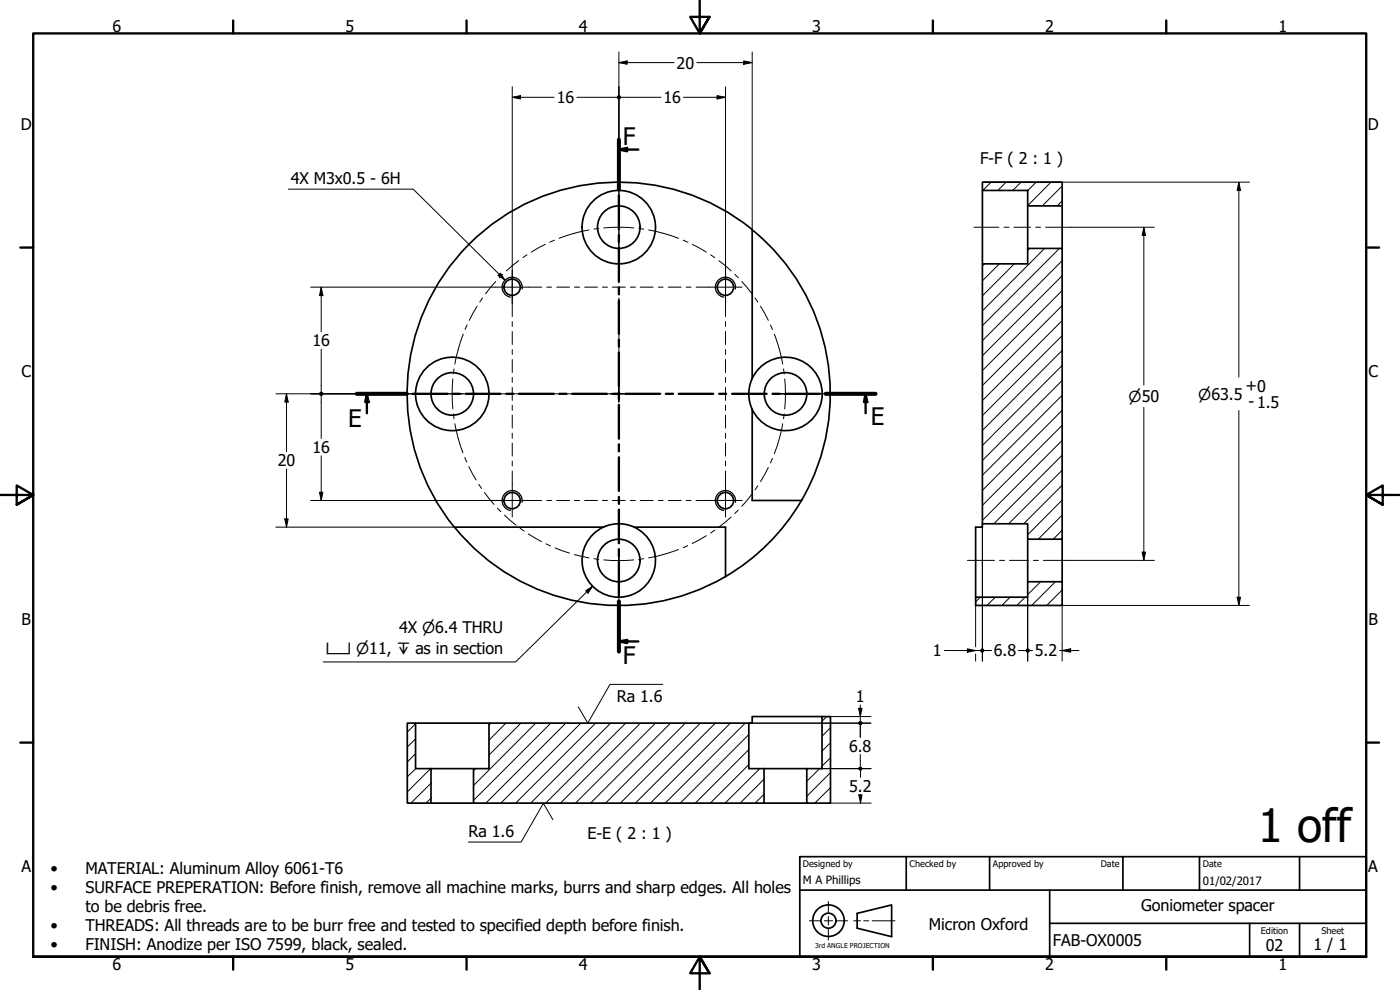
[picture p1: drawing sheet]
<svg xmlns="http://www.w3.org/2000/svg" width="420mm" height="297mm" viewBox="0 0 420 297" stroke-linecap="round" stroke-linejoin="round" font-family="sans-serif">
<!-- layer: Hatch (ISO) -->
<g fill="none" stroke="#000" stroke-width=".3">
<path d="M297.4 54.7l-2.4 2.4M301.9 54.7l-2.4 2.4M306.5 54.7l-2.6 2.4M311 54.7l-2.6 2.5M315.4 54.7l-7 7M318.8 55.8l-6 6M295.4 79.2l-.6 .5M299.9 79.2l-5.1 5.1M304.4 79.2l-9.6 9.6M309 74.5l-.6 .7M313.5 74.5l-18.7 18.8M317.9 74.5l-23.1 23.2"/>
<path d="M318.8 78.2l-24 24M318.8 60.2l-1.5 1.6M318.8 96.2l-24 24M318.8 91.7l-24 24M318.8 87.2l-24 24M318.8 82.7l-24 24M318.8 118.6l-24 24M318.8 114.2l-24 24M318.8 109.7l-24 24M318.8 105.1l-24 24M318.8 100.7l-24 24M318.8 136.6l-20.5 20.5"/>
<path d="M318.8 132.1l-24 24M318.8 127.6l-24 24M318.8 123.1l-24 24M318.8 159.1l-2.7 2.7M318.8 154.5l-7.2 7.3M318.8 150l-10.4 10.5M318.8 145.6l-11.6 11.5M318.8 141.1l-16.1 16M294.2 179.2l-1.4 1.4M298.7 179.2l-2.5 2.5M303.1 179.2l-2.4 2.5M307.7 179.2l-2.5 2.5"/>
<path d="M312.3 174.5l-3.9 3.9M316.7 174.5l-7.1 7.2M318.8 177l-4.7 4.7M318.8 181.5l-.2 .2M124.7 217.2l-2.5 2.4M147.3 217l-.6 .6M151.8 217l-5.1 5.1M156.3 217l-9.6 9.6M160.8 217l-18.7 18.7M165.3 217l-23.2 23.1M169.8 217l-24 24M174.3 217l-24 24"/>
<path d="M178.8 217l-24.1 24M183.3 217l-24 24M187.8 217l-24 24M192.2 217l-24 24M196.7 217l-24 24M201.2 217l-24 24M205.7 217l-24 24M210.2 217l-24 24M214.7 217l-24 24M219.2 217l-24 24M223.6 217l-24 24M248.1 215l-1.4 1.4"/>
<path d="M249.2 218.4l-2.5 2.5M124.7 226.1l-2.5 2.5M124.7 221.7l-2.5 2.4M124.8 230.6l-2.6 2.5M129.2 230.6l-7 7M129.3 239.5l-1.5 1.5M129.3 235l-6 6M142.7 230.6l-.6 .6M224.7 229.4l-11.5 11.6M224.7 224.9l-16 16.1M224.7 220.4l-20.5 20.6M228 230.6l-10.4 10.4"/>
<path d="M229.3 238.3l-2.7 2.7M229.3 233.8l-7.2 7.2M246 230.6l-3.9 3.8M249.2 236.3l-4.7 4.7M249.2 231.8l-7.1 7.1M249.2 227.4l-2.5 2.5M249.2 222.9l-2.5 2.4M249.2 240.8l-.2 .2"/>
</g>
<!-- layer: Visible (ISO) -->
<g fill="none" stroke="#000" stroke-width=".51">
<path d="M294.8 54.7h24v7.1h-10.4v-4.7h-13.6zM294.8 57.1v22.1M225.7 68.9a63.5 63.5 0 0 1 4.9 94.2 63.5 63.5 0 0 1-94.2-4.9h44.8M225.7 68.8a63.5 63.5 0 0 0-84.9 4.5 63.5 63.5 0 0 0-4.4 84.9M225.7 68.8v44.8M294.8 79.2h13.6v-4.7h10.4v87.3h-10.4v-4.7h-13.6zM308.4 61.8v12.7M318.8 61.8v12.7M225.7 113.6a11 11 0 0 0 0 9.2M225.7 113.6a11 11 0 0 1 16.9-4.1 11 11 0 0 1 0 17.3 11 11 0 0 1-16.9-4M225.7 122.7v27.5h14.9M190.3 158.2h27.4v14.8"/>
<path d="M294.8 157.1v1.1h-2v21M292.8 179.2h15.6v-4.7h10.4v7.2h-26zM308.4 161.8v12.7M318.8 161.8v12.7M122.2 217h2.5v13.6h4.6v10.4h-7.1zM124.7 217h22M146.7 217h78v13.6h4.6v10.4h-87.2v-10.4h4.6zM246.7 215h2.5v26h-7.1v-10.4h4.6zM246.7 215h-21v2h-1M129.3 230.6h12.8M229.3 230.6h12.8M129.3 241h12.8"/>
<path d="M229.3 241h12.8"/>
<circle cx="185.7" cy="68.2" r="6.4"/>
<circle cx="185.7" cy="68.2" r="11"/>
<circle cx="153.7" cy="86.2" r="2.44"/>
<circle cx="217.7" cy="86.2" r="2.44"/>
<circle cx="135.7" cy="118.2" r="6.4"/>
<circle cx="135.7" cy="118.2" r="11"/>
<circle cx="235.7" cy="118.2" r="6.4"/>
<circle cx="153.7" cy="150.2" r="2.44"/>
<circle cx="217.7" cy="150.2" r="2.44"/>
<circle cx="185.7" cy="168.2" r="6.4"/>
<circle cx="185.7" cy="168.2" r="11"/>
</g>
<!-- layer: Visible Narrow (ISO) -->
<path d="M156.7 86.7a3 3 0 0 0-2.5-3.5 3 3 0 0 0-3.5 2.5 3 3 0 0 0 2.5 3.5M220.7 86.7a3 3 0 0 0-2.5-3.5 3 3 0 0 0-3.5 2.5 3 3 0 0 0 2.5 3.5M156.7 150.7a3 3 0 0 0-2.5-3.5 3 3 0 0 0-3.5 2.5 3 3 0 0 0 2.5 3.5M220.7 150.7a3 3 0 0 0-2.5-3.5 3 3 0 0 0-3.5 2.5 3 3 0 0 0 2.5 3.5" fill="none" stroke="#000" stroke-width=".38"/>
<!-- layer: Section Line (ISO) -->
<g fill="none" stroke="#000" stroke-width=".7">
<path d="M185.7 44.9l2.5-.5v1zM185.7 41.9v15M185.7 58.7v10.1M185.7 44.9h5.9M185.7 70.5v2.1M185.7 74.3v10.1M185.7 86.2v2.1M185.7 90.1v10.1M107.1 118.2h15M110.1 118.2l.5 2.4h-1zM110.1 118.2v5.8M123.8 118.2h10.4"/>
<path d="M136 118.2h2M139.8 118.2h10.4M152 118.2h2.1M155.8 118.2h10.4M167.9 118.2h2.1M171.8 118.2h10.3M183.9 118.2h2.1M185.7 101.9v2.1M185.7 105.8v10.1M185.7 117.7v2M187.8 118.2h10.3M199.8 118.2h2.2"/>
<path d="M203.7 118.2h10.4M215.8 118.2h2.1M219.7 118.2h10.4M231.8 118.2h2.1M235.6 118.2h10.5M247.8 118.2h15M259.8 118.2l.5 2.4h-1zM259.8 118.2v5.8M185.7 121.5v10.1M185.7 133.3v2.1M185.7 137.2v10.1M185.7 149.1v2.1"/>
<path d="M185.7 152.9v10.1M185.7 164.8v2.1M185.7 168.6v10.1M185.7 192.5l2.5-.5v1zM185.7 180.5v15M185.7 192.5h5.9"/>
</g>
<path d="M185.7 41.9v15M107.1 118.2h15M247.8 118.2h15M185.7 180.5v15" fill="none" stroke="#000" stroke-width="1.2"/>
<g fill="#000">
<path d="M185.7 44.9l2.5-.5v1z" fill-rule="evenodd"/>
<path d="M110.1 118.2l.5 2.4h-1z" fill-rule="evenodd"/>
<path d="M259.8 118.2l.5 2.4h-1z" fill-rule="evenodd"/>
<path d="M185.7 192.5l2.5-.5v1z" fill-rule="evenodd"/>
</g>
<!-- layer: Border (ISO) -->
<g fill="none" stroke="#000" stroke-width=".7">
<path d="M70 6.1v3.9M140 6.1v3.9M210 0v10l-2.9-4.9h5.8l-2.9 4.9 2.9-4.9M280 6.1v3.9M350 6.1v3.9M6.1 74.3h3.9M410 74.3h3.9M0 148.5h10l-5-2.8v5.7l5-2.9-5 2.9M420 148.5h-10l5-2.8v5.7l-5-2.9 5 2.9M6.1 222.8h3.9M410 222.8h3.9M10 287.1v-277.1h400v277.1h-400h400"/>
<path d="M70 287.1v3.8M140 287.1v3.8M212.9 292l-2.9-4.9 2.9 4.9h-5.8l2.9-4.9v9.9M280 287.1v3.8M350 287.1v3.8"/>
</g>
<!-- layer: Sketch Geometry (ANSI) -->
<path d="M242.9 276.3h3.2M247.4 276.3h2.5M248.6 270.5v3.3M248.6 275v2.5M248.6 278.8v3.3M251.1 276.3h3.3M256.2 276.3h2.1M259.2 276.3h1.5M261.7 276.3h6.9" fill="none" stroke="#000" stroke-width=".3"/>
<g fill="none" stroke="#000" stroke-width=".51">
<path d="M257.2 274.1l10.4-2.6v9.5l-10.4-2.5z"/>
<circle cx="248.6" cy="276.2" r="4.7"/>
<circle cx="248.6" cy="276.2" r="2.25"/>
</g>
<!-- layer: Title (ISO) -->
<path d="M240 257h170v30.1h-170zM272 257v10.1M297 257v10.1M337 257v10.1M360 257v10.1M390 257v10.1M240 267.1h170M315 277h95M315 267.1v20M375 277v10.1M390 277v10.1" fill="none" stroke="#000" stroke-width=".51"/>
<!-- layer: Centerline (ISO) -->
<g fill="none" stroke="#000" stroke-width=".3">
<path d="M155.7 78.2l-3.7 3.1M158.2 76.5l-1.3 .8M163.7 73.3l-4.3 2.4M166.4 72.1l-1.4 .6M176.8 69l-4.4 1-4.6 1.5M179.7 68.5l-1.5 .2M181.2 68.4l4.5-.2 4.5 .2M191.7 68.5l1.5 .2M194.7 69l4.3 1 4.6 1.5M205 72.1l1.4 .6M207.8 73.3l4.2 2.4M213.3 76.5l1.2 .8"/>
<path d="M215.7 78.2l3.7 3.1M292.3 68.2h7.5M301.3 68.2h1.5M304.3 68.2h5M310.8 68.2h1.5M313.8 68.2h7.5M140.2 97.5l-.6 1.4M143.2 91.9l-2.4 4.2M144.8 89.4l-.8 1.2M148.8 86.2h13.8M148.8 84.5l-3.1 3.7M150.9 82.3l-1.1 1.1"/>
<path d="M153.7 81.2v13.8M153.7 96.5v1.5M153.7 99.5v3.9M164.1 86.2h1.4M167.1 86.2h3.8M172.4 86.2h1.5M175.5 86.2h3.8M180.8 86.2h1.5M183.8 86.2h3.8M189.2 86.2h1.5M192.2 86.2h3.8M197.5 86.2h1.5"/>
<path d="M200.5 86.2h3.9M205.9 86.2h1.5M208.9 86.2h13.8M217.7 81.2v13.8M217.7 96.5v1.5M217.7 99.5v3.9M220.5 82.3l1.1 1.1M222.6 84.5l3.1 3.7M226.6 89.4l.8 1.2M228.2 91.9l2.4 4.2M231.2 97.5l.6 1.4M135.9 113.7l-.2 4.5 .2 4.5"/>
<path d="M136.3 110.7l-.2 1.5M139 100.3l-1.5 4.5-1 4.4M153.7 104.9v1.4M153.7 107.9v3.8M153.7 113.2v1.5M153.7 116.3v3.8M217.7 104.9v1.4M217.7 107.9v3.8M217.7 113.2v1.5M217.7 116.3v3.8M232.4 100.3l1.5 4.6 1 4.3M235.2 110.7l.2 1.5"/>
<path d="M235.5 113.7l.2 4.5-.2 4.5M136.1 124.2l.2 1.5M136.5 127.1l1 4.4 1.4 4.4M139.5 137.3l.6 1.3M153.7 121.6v1.5M153.7 124.6v3.8M153.7 130v1.5M153.7 133v3.8M153.7 138.4v1.4M217.7 121.6v1.5M217.7 124.6v3.8M217.7 130v1.5"/>
<path d="M217.7 133v3.8M217.7 138.4v1.4M231.8 137.5l-.6 1.4M234.9 127.2l-1 4.3-1.5 4.6M235.4 124.2l-.3 1.5M140.7 140l2.2 4M143.7 145.3l.8 1.3M145.4 147.8l2.9 3.5M148.8 150.2h13.8M149.3 152.5l1 1M151.4 154.6l3.5 3M153.7 141.3v13.8"/>
<path d="M156.1 158.5l1.2 .8M164.1 150.2h1.4M167.1 150.2h3.8M172.4 150.2h1.5M175.5 150.2h3.8M180.8 150.2h1.5M183.8 150.2h3.8M189.2 150.2h1.5M192.2 150.2h3.8M197.5 150.2h1.5M200.5 150.2h3.9M205.9 150.2h1.5"/>
<path d="M208.9 150.2h13.8M214.5 159.1l-1.2 .8M217.7 141.3v13.8M219.4 155.1l-3.7 3.1M221.6 153l-1.1 1.1M225.7 148.2l-3.1 3.7M227.4 145.8l-.8 1.2M230.6 140.3l-2.4 4.2M158.5 160.2l4 2.3M163.8 163.2l1.4 .6M166.6 164.4l4.3 1.6M172.4 166.4l4.3 1"/>
<path d="M178.2 167.6l1.5 .2M181.2 168l4.5 .2 4.5-.2M193.2 167.6l-1.5 .2M203.6 164.9l-4.6 1.5-4.3 1M206.4 163.7l-1.4 .6M212 160.7l-4.2 2.4M290.3 168.1h8.1M300 168.1h1.5M303 168.1h5.6M310.1 168.1h1.6M313.1 168.1h8.2"/>
</g>
<!-- layer: Center Mark (ISO) -->
<g fill="none" stroke="#000" stroke-width=".3">
<path d="M185.7 52.2v32.7M153.7 81.2v9.9M185.7 89.4v28.8v-2.5M185.7 86.4v1.5M217.7 81.2v9.9M119.7 118.2h32.8M154 118.2h1.4M157 118.2h28.7h-2.5M188.2 118.2h-2.5h2.5M233.2 118.2h2.5h-2.5M238.3 118.2h-2.6h3.3M240.5 118.2h1.5"/>
<path d="M243.5 118.2h5.7M185.7 120.6v-2.4v2.4M148.8 150.2h9.9M212.8 150.2h9.9M185.7 165.7v2.4v-2.4M185.7 170.7v-2.6v3.3M185.7 172.9v1.5M185.7 175.9v5.8"/>
</g>
<!-- layer: Dimension (ISO) -->
<g fill="none" stroke="#000" stroke-width=".3">
<path d="M185.7 18.8l2.5-.5v1zM185.7 15.6v36.6M185.7 18.8h16.6M209.1 18.8h16.6M223.2 18.3l2.5 .5-2.5 .5zM225.7 15.6v53.2M153.7 29.2l2.5-.5v1zM153.7 29.2h12.6M153.7 26v55.2M173.1 29.2h12M186.4 29.2h12M205.1 29.2h12.6"/>
<path d="M215.2 28.7l2.5 .5-2.5 .5zM217.7 26v55.2M294.8 54.7h80.2M371.8 54.7l.5 2.4h-1zM371.8 54.7v58.4M321.3 68.2h25.2M343.3 68.2l.5 2.5h-1zM343.3 68.2v47.4M93.2 86.2h55.6M96.4 86.2l.5 2.5h-1zM96.4 86.2v13.4M82.8 118.2h36.9"/>
<path d="M86 118.2l.5 2.4h-1zM86 118.2v17.4M96.4 104.8v12.7M96.4 118.8v12.8M96.4 136.8v13.4M343.3 122.2v45.9M371.8 123.2v58.5M82.8 158.2h53.6M85.5 155.7h1l-.5 2.5zM86 140.8v17.4M93.2 150.2h55.6M95.9 147.7h1l-.5 2.5z"/>
<path d="M294.8 157.1v11M292.8 179.2v14.8M294.8 168.3v30.1M308.4 179.2v19.2M321.3 168.1h25.2M342.8 165.7h1l-.5 2.4zM371.3 179.2h1l-.5 2.5zM283.4 195.2h6.9M289.8 195.2h7.7M290.3 194.7l2.5 .5-2.5 .5zM292.8 196.3v2.1M294.8 181.7h80.2"/>
<path d="M305.7 195.2h4.1M318 195.2h5.8M318.8 195.2l2.5-.5v1zM318.8 181.7v16.7M224.7 217h36.7M246.7 215h14.7M257.7 212.5h1l-.5 2.5zM258.2 211.5v5.5M258.2 217.6v3.6M246.7 230.6h14.7M257.7 238.5h1l-.4 2.5zM258.2 226.4v3.6"/>
<path d="M258.3 231.2v2M258.3 238.4v2.6M249.2 241h12.2"/>
</g>
<g fill="#000">
<path d="M185.7 18.8l2.5-.5v1z" fill-rule="evenodd"/>
<path d="M223.2 18.3l2.5 .5-2.5 .5z" fill-rule="evenodd"/>
<path d="M153.7 29.2l2.5-.5v1z" fill-rule="evenodd"/>
<path d="M215.2 28.7l2.5 .5-2.5 .5z" fill-rule="evenodd"/>
<path d="M371.8 54.7l.5 2.4h-1z" fill-rule="evenodd"/>
<path d="M343.3 68.2l.5 2.5h-1z" fill-rule="evenodd"/>
<path d="M96.4 86.2l.5 2.5h-1z" fill-rule="evenodd"/>
<path d="M86 118.2l.5 2.4h-1z" fill-rule="evenodd"/>
<path d="M85.5 155.7h1l-.5 2.5z" fill-rule="evenodd"/>
<path d="M95.9 147.7h1l-.5 2.5z" fill-rule="evenodd"/>
<path d="M342.8 165.7h1l-.5 2.4z" fill-rule="evenodd"/>
<path d="M371.3 179.2h1l-.5 2.5z" fill-rule="evenodd"/>
<path d="M290.3 194.7l2.5 .5-2.5 .5z" fill-rule="evenodd"/>
<path d="M318.8 195.2l2.5-.5v1z" fill-rule="evenodd"/>
<path d="M257.7 212.5h1l-.5 2.5z" fill-rule="evenodd"/>
<path d="M257.7 238.5h1l-.4 2.5z" fill-rule="evenodd"/>
<circle cx="185.7" cy="29.2" r=".63"/>
<circle cx="96.4" cy="118.2" r=".63"/>
<circle cx="294.8" cy="195.2" r=".62"/>
<circle cx="294.8" cy="195.2" r=".61"/>
<circle cx="308.4" cy="195.2" r=".63"/>
<circle cx="258.2" cy="217" r=".62"/>
<circle cx="258.2" cy="230.6" r=".63"/>
<circle cx="258.2" cy="230.6" r=".62"/>
</g>
<!-- layer: Symbol (ISO) -->
<path d="M86.6 56.8h37.4l27.6 27.3M149.5 82.7l.7-.7 1.4 2.1zM175.8 177.3l2.1-1.4-1.4 2.1zM177.9 175.9l-23.2 22.7h-57.7M198.9 205.3h-15.8l-6.7 11.7-2.9-4.9M165.9 245.9l-2.8-4.9-6.7 11.7h-15.8" fill="none" stroke="#000" stroke-width=".3"/>
<g fill="#000">
<path d="M149.5 82.7l.7-.7 1.4 2.1z" fill-rule="evenodd"/>
<path d="M175.8 177.3l2.1-1.4-1.4 2.1z" fill-rule="evenodd"/>
</g>
<text font-size="13.8" x="377.4" y="252.5">1 off</text>
<g font-size="7.2">
<text x="186.9" y="43.4">F</text>
<text x="104.5" y="128.1">E</text>
<text x="261.3" y="127.6">E</text>
<text x="186.9" y="199.2">F</text>
</g>
<g font-size="4.8">
<text x="33.7" y="9.6">6</text>
<text x="103.7" y="9.6">5</text>
<text x="173.7" y="9.6">4</text>
<text x="243.7" y="9.6">3</text>
<text x="313.7" y="9.6">2</text>
<text x="383.7" y="9.6">1</text>
<text x="203.1" y="20.6">20</text>
<text x="167.1" y="31">16</text>
<text x="199.1" y="31">16</text>
<text x="6.2" y="38.9">D</text>
<text x="410.5" y="38.9">D</text>
<text x="294.1" y="49.1">F-F ( 2 : 1 )</text>
<text x="87.3" y="55.2">4X M3x0.5 - 6H</text>
<text x="93.8" y="103.9">16</text>
<text x="6.4" y="113.1">C</text>
<text x="410.7" y="113.1">C</text>
<text x="373.8" y="117.3">+0</text>
<text x="374.6" y="122.2">- 1.5</text>
<text x="93.8" y="135.9">16</text>
<text x="83.4" y="139.9">20</text>
<text x="6.4" y="187.4">B</text>
<text x="119.8" y="190">4X ⌀6.4 THRU</text>
<text x="410.7" y="187.4">B</text>
<text x="280" y="196.9">1</text>
<text x="298.3" y="196.9">6.8</text>
<text x="310.6" y="196.9">5.2</text>
<text x="185.2" y="210.5">Ra 1.6</text>
<text x="256.9" y="210.7">1</text>
<text x="254.8" y="225.5">6.8</text>
<text x="254.9" y="237.5">5.2</text>
<text x="140.6" y="251">Ra 1.6</text>
<text x="176.3" y="251.7">E-E ( 2 : 1 )</text>
<text x="6.4" y="261.7">A</text>
<text x="15.1" y="262.1">•</text>
<text x="25.7" y="262.1">MATERIAL: Aluminum Alloy 6061-T6</text>
<text x="410.7" y="261.7">A</text>
<text x="15.1" y="267.9">•</text>
<text x="25.7" y="267.9">SURFACE PREPERATION: Before finish, remove all machine marks, burrs and sharp edges. All holes</text>
<text x="25.7" y="273.6">to be debris free.</text>
<text x="342.5" y="273.4">Goniometer spacer</text>
<text x="15.1" y="279.4">•</text>
<text x="25.7" y="279.4">THREADS: All threads are to be burr free and tested to specified depth before finish.</text>
<text x="278.8" y="279">Micron Oxford</text>
<text x="15.1" y="285.2">•</text>
<text x="25.7" y="285.2">FINISH: Anodize per ISO 7599, black, sealed.</text>
<text x="316" y="283.8">FAB-OX0005</text>
<text x="379.9" y="285.3">02</text>
<text x="394.2" y="285">1 / 1</text>
<text x="33.7" y="290.9">6</text>
<text x="103.7" y="290.9">5</text>
<text x="173.7" y="290.9">4</text>
<text x="243.7" y="290.9">3</text>
<text x="313.7" y="290.9">2</text>
<text x="383.7" y="290.9">1</text>
</g>
<g font-size="4.6">
<text x="359.6" y="119.9">⌀63.5</text>
<text x="338.7" y="120.6">⌀50</text>
<text x="97.8" y="196.2">⌴ ⌀11, ↧ as in section</text>
</g>
<g font-size="3.4">
<text x="241" y="265.4">M A Phillips</text>
<text x="361" y="265.5">01/02/2017</text>
</g>
<g font-size="2.7">
<text x="241" y="260.1">Designed by</text>
<text x="273" y="260.1">Checked by</text>
<text x="298" y="260.1">Approved by</text>
<text x="330.3" y="260">Date</text>
<text x="361" y="260">Date</text>
<text x="378.4" y="280.1">Edition</text>
<text x="396.6" y="280.1">Sheet</text>
</g>
<text font-size="2" x="244.6" y="284.5">3rd ANGLE PROJECTION</text>
</svg>
